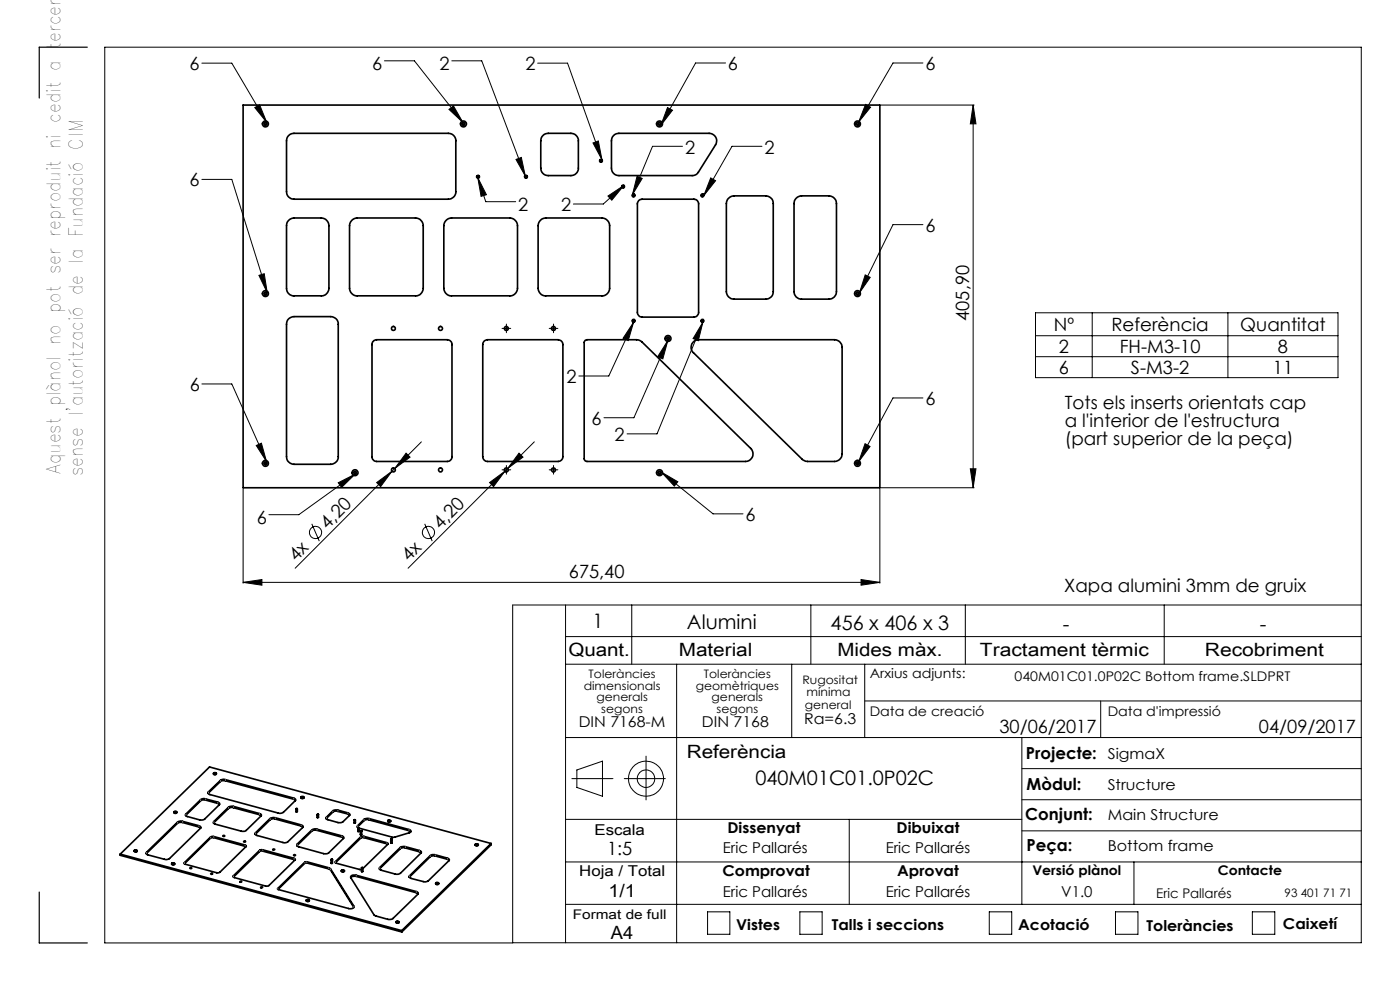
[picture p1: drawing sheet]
<svg xmlns="http://www.w3.org/2000/svg" width="297mm" height="210mm" viewBox="0 0 297 210" stroke-linecap="round" stroke-linejoin="round" font-family="sans-serif">
<g fill="none" stroke="#000" stroke-width=".21">
<path d="M22.2 10h266.6v190h-266.6zM42.8 13.4h6.4l7.4 12.6M81.6 12.9h6.3l10.3 13.1M95.8 12.9h6.4l9.2 24.5M114.1 13.4h6.3l7.3 20.5M153.9 13.4h-6.3l-7.4 13.2M195.8 13.4h-6.4l-7.3 12.5M42.8 38.1h6.4l7.5 24M54 22.8l1.1-.6 1.5 3.8zM56 26.3a.29 .29 0 0 1 .3-.3 .29 .29 0 0 1 .3 .3 .29 .29 0 0 1-.4 .3M95.2 23.2l1-.7 2 3.5zM98 26.3a.29 .29 0 0 1 .3-.3 .29 .29 0 0 1 .3 .3 .29 .29 0 0 1-.4 .3"/>
<path d="M101.4 37.7l1.8 3.6-1.1 .4zM101.4 37.7l1.6 5.1h6.4M109.5 33.8l1.1-.4 .8 4zM125.8 30.3l1.1-.4 .8 4zM132.4 39.3l-4.4 4h-6.4M135.1 37.4l1.1 .4-2 3.5zM139.6 26.3a.29 .29 0 0 1 .3-.3 .29 .29 0 0 1 .3 .3 .29 .29 0 0 1-.4 .3M141.6 22.8l1.1 .6-2.5 3.2zM144.8 31h-6.4l-4.2 10.3M150.8 37.7l1 .6-2.5 3.2zM161.6 31h-6.3l-6 10.5M181.6 26.3a.31 .31 0 0 1 .3-.3 .31 .31 0 0 1 .3 .3 .31 .31 0 0 1-.4 .3"/>
<path d="M183.6 22.1l1.1 .6-2.6 3.2zM186.9 22.3h19.8M206.4 22.3l.6 4h-1.2zM206.4 22.3v81.2M54.9 58.4l1.2-.3 .6 4zM129 41.6l3.4-2.3-2.6 3.2zM183.6 58.3l1 .5-2.3 3.4zM195.8 47.7h-6.4l-7.1 14.5M56 62.4a.29 .29 0 0 1 .3-.4 .29 .29 0 0 1 .3 .3 .29 .29 0 0 1-.4 .3M106.9 69.7h1M107.4 69.2v1M134.4 68.4l-1.1 3.8-1.1-.5z"/>
<path d="M134.4 68.4l-5.2 11.4h-6.4M141.4 71.9a.29 .29 0 0 1 .3-.4 .29 .29 0 0 1 .3 .3 .29 .29 0 0 1-.4 .3M141.7 72.2l-1.1 3.9-1.1-.4zM141.7 72.2l-7.2 16.4h-6.4M149.1 68.3l-1 4-1.1-.5zM149.1 68.3l-9.7 23.7h-6.4M181.6 62.4a.31 .31 0 0 1 .3-.4 .31 .31 0 0 1 .3 .3 .31 .31 0 0 1-.4 .3M219.7 66.3h64.1v13.8h-64.1zM219.7 71.2h64.1M219.7 75.7h64.1M231.7 66.3v13.8M260.5 66.3v13.8"/>
<path d="M42.8 81.4h6.4l7.4 16.5M54.4 94.5l1.1-.5 1.1 3.9zM56 98.3a.29 .29 0 0 1 .3-.3 .29 .29 0 0 1 .3 .3 .29 .29 0 0 1-.4 .3M83.1 100l-20.5 20.5M86.1 96.1l.9 .9-3.3 2.4zM89.4 93.7l-6.3 6.3M110.1 96.1l.8 .9-3.2 2.4zM113.3 93.7l-26.7 26.8M181.6 98.3a.31 .31 0 0 1 .3-.3 .31 .31 0 0 1 .3 .3 .31 .31 0 0 1-.4 .3M183.5 94.1l1.1 .6-2.4 3.2zM195.8 84.4h-6.4l-7.2 13.5M205.8 99.4h1.2l-.6 4.1z"/>
<path d="M51.6 103.7v20M66.1 111.1l1.6 3.7M71.8 102.4l3.6-1.8-2.9 2.8zM75 100.4a.29 .29 0 0 1 .3-.4 .29 .29 0 0 1 .3 .3 .29 .29 0 0 1-.4 .3M75.4 100.6l-12 8.6h-6.4M79.9 102.4l3.2-2.4-2.3 3.2zM90.1 111.1l1.6 3.7M103.9 102.4l3.2-2.4-2.4 3.2zM139.6 100.4a.29 .29 0 0 1 .3-.4 .29 .29 0 0 1 .3 .3 .29 .29 0 0 1-.4 .3M140.3 100.1l11 8.9h6.3M140.3 100.1l3.5 2.1-.7 .9zM186.7 103.7v20"/>
<path d="M186.9 103.5h19.8M51.6 123.5l4-.6v1.2zM51.6 123.5h135.1M120 128.3v71.7M120 135h168.8M134 128.3v12.6M172 128.3v12.6M182.7 122.9l4 .6-4 .6zM204.8 128.3v12.6M247 128.3v12.6M288.8 128.3h-180v71.7M120 140.9h168.8"/>
<path d="M120 156.4h168.8M143.5 140.9v59.1M168 140.9v15.5M183.4 140.9v15.5M183.4 148.7h105.4M216.8 156.4v35.4M233.5 148.7v7.7M37 172.5h.4zM82.4 174.3h.3zM120 173.8h96.8M121.3 165.2h8.7M122.4 163.3l5.4-1.8v7.4l-5.4-1.9z"/>
<path d="M132.4 165.2h8.7M137.1 160.4v9.3M180.2 173.8v18M216.8 176.2h72M216.8 169.6h72M216.8 163h72M28.7 180.6l.3 .1zM36.6 183.4h.3zM120 182.8h168.8M120 191.8h168.8M150.1 193.4h4.7v4.8h-4.7zM169.7 193.4h4.7v4.8h-4.7z"/>
<path d="M209.9 193.4h4.7v4.8h-4.7zM236.6 193.4h4.8v4.8h-4.8zM240.6 182.8v9M265.7 193.4h4.7v4.8h-4.7z"/>
<circle cx="66.9" cy="113" r="1.29"/>
<circle cx="90.9" cy="113" r="1.29"/>
<circle cx="45.6" cy="164.3" r=".13"/>
<circle cx="64.1" cy="169.3" r=".11"/>
<circle cx="101.1" cy="179.4" r=".12"/>
<circle cx="137" cy="165.2" r="1.87"/>
<circle cx="137" cy="165.2" r="3.7"/>
<circle cx="65.3" cy="191.2" r=".12"/>
<circle cx="72.7" cy="184.9" r=".12"/>
<circle cx="84.3" cy="195.8" r=".12"/>
<circle cx="92.7" cy="187.6" r=".12"/>
</g>
<path d="M18.5 10h-10.2v10.8M8.3 189.2v10.8h10.2" fill="none" stroke="#000" stroke-width=".25"/>
<g fill="none" stroke="#000" stroke-width=".21" stroke-dasharray="15.2 1.3 1.3 1.3">
<path d="M106.9 69.7h-.4M107.4 69.2v-.5M107.4 70.2v.4M107.9 69.7h.4M116.9 69.7h-.4M117.4 69.7h.5M117.4 69.7v-.5M117.4 69.7h-.5M117.4 69.7v.5M117.4 69.2v-.5M117.4 70.2v.4M117.9 69.7h.4"/>
<path d="M106.9 99.7h-.4M107.4 99.7h.5M107.4 99.7v-.5M107.4 99.7h-.5M107.4 99.7v.5M107.4 99.2v-.5M107.9 99.7h.4M116.9 99.7h-.4M117.4 99.7h.5M117.4 99.7v-.5M117.4 99.7h-.5M117.4 99.7v.5"/>
<path d="M117.4 99.2v-.5M117.9 99.7h.4M107.4 100.2v.4M117.4 100.2v.4"/>
</g>
<g fill="#000">
<path d="M54 22.8l1.1-.6 1.5 3.8zM183.6 22.1l1.1 .6-2.6 3.2zM183.5 94.1l1.1 .6-2.4 3.2zM54.4 94.5l1.1-.5 1.1 3.9zM150.8 37.7l1 .6-2.5 3.2zM135.1 37.4l1.1 .4-2 3.5zM149.1 68.3l-1 4-1.1-.5zM134.4 68.4l-1.1 3.8-1.1-.5zM125.8 30.3l1.1-.4 .8 4zM129 41.6l3.4-2.3-2.6 3.2zM141.7 72.2l-1.1 3.9-1.1-.4zM141.6 22.8l1.1 .6-2.5 3.2zM183.6 58.3l1 .5-2.3 3.4zM140.3 100.1l3.5 2.1-.7 .9zM54.9 58.4l1.2-.3 .6 4zM101.4 37.7l1.8 3.6-1.1 .4zM109.5 33.8l1.1-.4 .8 4zM95.2 23.2l1-.7 2 3.5zM71.8 102.4l3.6-1.8-2.9 2.8z"/>
<path d="M206.4 22.3l.6 4h-1.2zM205.8 99.4h1.2l-.6 4.1z"/>
<path d="M86.1 96.1l-2.4 3.3 3.3-2.4zM79.9 102.4l.9 .8 2.3-3.2z"/>
<path d="M110.1 96.1l-2.4 3.3 3.2-2.4zM103.9 102.4l.8 .8 2.4-3.2z"/>
<path d="M182.7 122.9l4 .6-4 .6zM51.6 123.5l4-.6v1.2z"/>
</g>
<g fill="none" stroke="#000" stroke-width=".35">
<path d="M51.6 22.3h135.1v81.2h-135.1zM61.2 28.7l.6-.3 .6-.1h32.7a1.57 1.57 0 0 1 1.6 1.6v10.8a1.57 1.57 0 0 1-1.6 1.6h-32.7a1.57 1.57 0 0 1-1.6-1.6v-10.8l.1-.6zM115.2 28.7l.5-.3 .6-.1h4.8a1.57 1.57 0 0 1 1.6 1.6v5.8a1.57 1.57 0 0 1-1.6 1.5h-4.8a1.57 1.57 0 0 1-1.6-1.5v-5.8l.1-.6zM130.2 28.7l.5-.3 .6-.1h19.1a1.59 1.59 0 0 1 1.4 2.4l-3.6 5.8a1.44 1.44 0 0 1-1.4 .7h-15.5a1.57 1.57 0 0 1-1.6-1.5v-5.8l.1-.6zM61.2 46.7l.6-.3 .6-.2h5.8a1.69 1.69 0 0 1 1.6 1.7v13.3a1.63 1.63 0 0 1-1.6 1.6h-5.8a1.57 1.57 0 0 1-1.6-1.6v-13.3l.1-.7zM74.6 46.7l.5-.3 .7-.2h12.4a1.69 1.69 0 0 1 1.6 1.7v13.3a1.63 1.63 0 0 1-1.6 1.6h-12.4a1.63 1.63 0 0 1-1.6-1.6v-13.3l.1-.7zM94.7 46.7l.4-.3 .7-.2h12.4a1.69 1.69 0 0 1 1.6 1.7v13.3a1.63 1.63 0 0 1-1.6 1.6h-12.4a1.63 1.63 0 0 1-1.6-1.6v-13.3l.1-.7zM114.7 46.7l.4-.3 .7-.2h11.9a1.69 1.69 0 0 1 1.6 1.7v13.3a1.63 1.63 0 0 1-1.6 1.6h-11.9a1.63 1.63 0 0 1-1.6-1.6v-13.3l.1-.7zM135.5 42.5l.7-.2h11a.96 .96 0 0 1 1 .9v23a1.02 1.02 0 0 1-1 1.1h-11a1.02 1.02 0 0 1-1-1.1v-23.1zM154.4 42.3l.7-.6 .6-.2h6.8a1.63 1.63 0 0 1 1.5 1.7v18.7a1.57 1.57 0 0 1-1.5 1.6h-6.8a1.63 1.63 0 0 1-1.6-1.6v-18.7zM168.9 42l.5-.3 .6-.2h5.9a1.63 1.63 0 0 1 1.5 1.7v18.7a1.57 1.57 0 0 1-1.5 1.6h-5.9a1.57 1.57 0 0 1-1.5-1.6v-18.7l.1-.7zM61.2 67.6l1.2-.4h7.8a1.57 1.57 0 0 1 1.6 1.6v28.1a1.63 1.63 0 0 1-1.6 1.6h-7.8a1.63 1.63 0 0 1-1.6-1.6v-28.1l.1-.7z"/>
<path d="M79.2 72.4l.7-.3h15a1.02 1.02 0 0 1 1 1v23.8a1.02 1.02 0 0 1-1 1h-15a1.02 1.02 0 0 1-1-1v-24zM102.7 72.4l.7-.3h15a1.02 1.02 0 0 1 1 1v23.8a1.02 1.02 0 0 1-1 1h-15a1.02 1.02 0 0 1-1-1v-23.8zM124.1 72.2l.4-.1h10.5l1.1 .3 23.2 22.7a1.6 1.6 0 0 1 .3 1.8 1.6 1.6 0 0 1-1.4 1h-33.7a.6 .6 0 0 1-.6-.6v-24.7zM147 72.6l.5-.4 .7-.1h28.9a1.63 1.63 0 0 1 1.5 1.6v22.6a1.63 1.63 0 0 1-1.5 1.6h-5.8l-1-.4-23.4-22.9a1.65 1.65 0 0 1 .1-2zM36.9 172.3a.3 .3 0 0 0 .3 .2 .3 .3 0 0 0 .3-.2M37 172.1a.28 .28 0 0 1 .3-.1 .28 .28 0 0 1 .2 .3l-.1 .1a.25 .25 0 0 1-.3 0 .25 .25 0 0 1-.1-.3zM37.1 172.2l.2 .1zM39.4 172.7l3.3-3.2 .6-.1 2.9 .7a.37 .37 0 0 1 .3 .2 .37 .37 0 0 1 0 .4l-3.3 3.2h-.7l-2.7-.7a.33 .33 0 0 1-.4-.1 .33 .33 0 0 1 0-.4zM42.6 175.6l-4-1.2-.7 .1-6.9 6.6M44.2 168.3l2.6-2.6 .9-.1 14.6 3.9 .4 .3M44.2 168l2.6-2.5 .7-.2 14.8 4a.34 .34 0 0 1 .4 .2 .34 .34 0 0 1-.1 .4l-2.5 2.4-.8 .2-14.7-4a.37 .37 0 0 1-.4-.1 .37 .37 0 0 1 0-.4zM45.3 164a.3 .3 0 0 0 .3 .4 .3 .3 0 0 0 .3-.4"/>
<path d="M45.3 164l.1-.1a.25 .25 0 0 1 .3 0 .25 .25 0 0 1 .1 .3 .28 .28 0 0 1-.3 0 .28 .28 0 0 1-.2-.2zM45.4 174.3l3.4-3.2 .6-.1 5.6 1.6a.32 .32 0 0 1 .4 .1 .32 .32 0 0 1 0 .4l-3.2 3.1-.4 .1h-.5l-5.6-1.5a.34 .34 0 0 1-.4-.1 .34 .34 0 0 1 .1-.4zM45.5 164l.2 .1zM46.6 170.6l-3.1-.9h-.8l-3.3 3.3M47.3 177.3h.4l-.3 .1zM52.2 179.6l-6.9-1.9h-.4l-5.8 5.5M54.2 176.7l3.1-3.1 .6-.2 6 1.6a.35 .35 0 0 1 .3 .1 .35 .35 0 0 1 0 .4l-3.1 3-.6 .3-6-1.6a.37 .37 0 0 1-.3-.1 .37 .37 0 0 1 0-.4zM55.4 173.1l-.4-.3-5.9-1.5-.6 .1-3.2 3.2M62.8 171.6v.6h.3v-.6M62.8 171.5h.2M62.8 171.5h.2zM62.8 171.5h.1"/>
<path d="M63 171.5h.1M63 179.1l3.1-3 .7-.3 5.7 1.5a.37 .37 0 0 1 .3 .2 .37 .37 0 0 1 0 .4l-3.1 3-.4 .2h-.6l-5.3-1.5a.35 .35 0 0 1-.4-.1 .35 .35 0 0 1 0-.4zM63.9 169.1a.32 .32 0 0 0 .3 .3 .32 .32 0 0 0 .3-.3M63.9 169h.1a.25 .25 0 0 1 .3-.1 .25 .25 0 0 1 .1 .3 .3 .3 0 0 1-.3 .1 .3 .3 0 0 1-.2-.3zM64.1 169l.2 .1h-.2zM64.2 175.5l-.2-.2-6.1-1.6-.6 .2-3.1 3.1M67.3 172.8v.7l.3-.1v-.6M67.3 172.7l.2 .1zM67.3 172.7v.2h.3l-.1-.2M69.2 173.4l1.7-1.6h.7l2.2 .6a.34 .34 0 0 1 .4 .2 .34 .34 0 0 1-.1 .4l-1.3 1.3-.5 .2-2.9-.7-.2-.2zM72.9 177.8l-5.7-1.7h-.6l-.5 .2-3.1 3.1M74.2 172.9l-.4-.2-2.6-.7-.5 .2-1.5 1.5"/>
<path d="M75.1 173.9v.7l.3-.1v-.6M75.2 173.9l-.1 .1h.3l-.1-.1M75.8 175.5l1.5-1.5 .7-.2 8.9 2.4 .2 .3M75.9 175.8l.1 .6 .2-.1v-.5M76 175.7v.2l.1-.2M76 175.7h.2zM76.4 176.3l.1 .8h.2v-.8M76.5 176.2l.1 .2 .1-.1v-.1M76.5 176.2l.2 .1zM77.3 173.7l1-.1 8.4 2.4a.36 .36 0 0 1 .5 .3 .36 .36 0 0 1-.4 .4l-3.4 .9-7.2-1.9a.32 .32 0 0 1-.4-.2 .32 .32 0 0 1 .1-.4zM82.3 179.1v-.2l-.2-.2-4.9-1.3h-.5l-5.6 5.4v.2l.3 .1 4.9 1.4 .4-.1M82.3 179.1l-5.2-1.4h-.4l-5.5 5.3"/>
<path d="M82.3 174.1a.3 .3 0 0 0 .3 .3 .3 .3 0 0 0 .3-.3M82.3 179.1l-5.3 5.1M82.3 174h.1a.26 .26 0 0 1 .3-.1 .26 .26 0 0 1 .1 .3 .27 .27 0 0 1-.3 .1 .27 .27 0 0 1-.2-.3zM82.9 178l.1 .8h.2v-.8M82.9 178h.3M82.9 178h.2zM83 178h-.1M83.1 178h.1M100.8 179.1a.32 .32 0 0 0 .3 .3 .32 .32 0 0 0 .4-.3M100.9 179.1h.5a.28 .28 0 0 1-.3 .2 .28 .28 0 0 1-.2-.2zM101 179.1h.3zM104.2 178.9l-59.8-16.2-18.9 18.5"/>
<path d="M104.2 178.9l-19 18.5M104.2 178.9v.3l-19 18.5M25.5 181.2l59.7 16.2M25.5 181.2v.2l59.7 16.3M28.5 180.4a.32 .32 0 0 0 .3 .3 .32 .32 0 0 0 .3-.3M28.5 180.4l.1-.1a.25 .25 0 0 1 .3-.1 .25 .25 0 0 1 .1 .4 .3 .3 0 0 1-.3 0 .3 .3 0 0 1-.2-.2zM28.7 180.4h.2zM31.1 180.8l6.8-6.5 .6-.1 3.7 .9a.34 .34 0 0 1 .3 .2 .34 .34 0 0 1 0 .4l-6.7 6.5-.6 .1-3.8-.9a.37 .37 0 0 1-.3-.2 .37 .37 0 0 1 0-.4zM36.4 183.2a.32 .32 0 0 0 .3 .3 .32 .32 0 0 0 .3-.3M36.4 183.1l.1-.1a.28 .28 0 0 1 .3 0 .28 .28 0 0 1 .2 .3h-.1a.28 .28 0 0 1-.3 .1 .28 .28 0 0 1-.2-.3zM39.1 183l5.8-5.6h.4l6.7 1.8 .2 .2-5.8 5.7h-.4l-6.7-1.8zM40.3 184.1h.3l.1 .1h-.3z"/>
<path d="M44.7 185.3l.4 .1-.2 .1zM49.5 185.8l5.8-5.5h.4l6.7 1.8 .3 .2-5.9 5.7h-.5l-6.6-1.8zM50.9 187h.4l-.3 .1zM58.9 188.5l5.8-5.7h.4l4.9 1.4 5.1 8a.72 .72 0 0 1-1.2 .5l-14.8-4zM59 188.7l5.7-5.6 .4-.1 4.9 1.4 5.1 8.1M62.3 181.4l.4-.1a.2 .2 0 0 1-.2 .2 .2 .2 0 0 1-.2-.1zM62.6 182.4l-7-1.9h-.4l-5.7 5.5M65 191a.32 .32 0 0 0 .3 .3 .32 .32 0 0 0 .3-.3M65 190.9l.1-.1a.28 .28 0 0 1 .3 0 .28 .28 0 0 1 .2 .2l-.3 .1zM70.2 182.3l.1 .9 .2-.1v-.8M70.3 182.3h.2zM70.3 182.3l-.1 .1h.3l-.1-.1"/>
<path d="M72.4 184.7a.32 .32 0 0 0 .3 .3 .32 .32 0 0 0 .4-.3M72.5 184.6h.5a.27 .27 0 0 1-.3 .2 .27 .27 0 0 1-.2-.2zM72.6 184.7h.2zM74.4 186.2l.6-.3h.6l12.7 3.5 .4 .2M74.4 185.9a1.1 1.1 0 0 1 1.2-.2l12.7 3.4a.37 .37 0 0 1 .4 .2 .37 .37 0 0 1 0 .4l-5.4 5.2-1 .1-2.6-.7-.4-.2-4.9-7.9zM76.7 184.1l.1 .8h.2v-.8M76.7 184l.2 .1zM76.8 184v.2l.2-.1M76.9 184l.1 .1M80.5 184.1l4.5-4.4 .8-.1 3.2 .8a.34 .34 0 0 1 .3 .2 .34 .34 0 0 1 0 .4l-4.4 4.2-.3 .2h-.6l-3.1-.8-.4-.2zM84 195.5a.32 .32 0 0 0 .3 .3 .32 .32 0 0 0 .4-.3M84.1 195.5l.4-.1 .2 .2-.1 .1a.28 .28 0 0 1-.4 0 .28 .28 0 0 1-.1-.2z"/>
<path d="M84.2 195.5l.3 .1zM85.2 197.4v.3M86.8 185.8l4.5-4.4 .9-.1 2.7 .7a.34 .34 0 0 1 .4 .2 .34 .34 0 0 1-.1 .4l-4.5 4.4-.6 .1-2.9-.8-.4-.2zM89.4 180.9l-3.7-1.1-.6 .1-4.6 4.5M92.4 187.4a.32 .32 0 0 0 .3 .2 .32 .32 0 0 0 .4-.2M92.5 187.2a.3 .3 0 0 1 .3 0 .3 .3 0 0 1 .2 .2v.1a.25 .25 0 0 1-.4 0 .25 .25 0 0 1-.1-.3zM92.6 187.3l.3 .1zM95.3 182.5l-.4-.2-2.6-.7-1 .1-4.5 4.4"/>
<circle cx="56.3" cy="26.3" r=".63"/>
<circle cx="56.3" cy="26.3" r=".25"/>
<circle cx="98.3" cy="26.3" r=".25"/>
<circle cx="98.3" cy="26.3" r=".63"/>
<circle cx="101.4" cy="37.5" r=".3"/>
<circle cx="101.4" cy="37.5" r=".2"/>
<circle cx="111.6" cy="37.5" r=".2"/>
<circle cx="111.6" cy="37.5" r=".3"/>
<circle cx="127.5" cy="34.1" r=".21"/>
<circle cx="127.5" cy="34.1" r=".3"/>
<circle cx="132.2" cy="39.6" r=".3"/>
<circle cx="132.2" cy="39.6" r=".2"/>
<circle cx="139.9" cy="26.3" r=".63"/>
<circle cx="139.9" cy="26.3" r=".25"/>
<circle cx="181.9" cy="26.3" r=".62"/>
<circle cx="181.9" cy="26.3" r=".25"/>
<circle cx="134.4" cy="41.5" r=".2"/>
<circle cx="134.4" cy="41.4" r=".3"/>
<circle cx="149" cy="41.5" r=".2"/>
<circle cx="149" cy="41.4" r=".3"/>
<circle cx="56.3" cy="62.3" r=".63"/>
<circle cx="56.3" cy="62.3" r=".25"/>
<circle cx="83.5" cy="69.7" r=".42"/>
<circle cx="93.4" cy="69.7" r=".42"/>
<circle cx="107.4" cy="69.7" r=".42"/>
<circle cx="117.4" cy="69.7" r=".41"/>
<circle cx="134.4" cy="68.1" r=".2"/>
<circle cx="134.4" cy="68" r=".3"/>
<circle cx="141.7" cy="71.8" r=".63"/>
<circle cx="141.7" cy="71.8" r=".25"/>
<circle cx="149" cy="68.1" r=".2"/>
<circle cx="149" cy="68" r=".3"/>
<circle cx="181.9" cy="62.3" r=".62"/>
<circle cx="181.9" cy="62.3" r=".25"/>
<circle cx="56.3" cy="98.3" r=".63"/>
<circle cx="56.3" cy="98.3" r=".25"/>
<circle cx="83.5" cy="99.7" r=".41"/>
<circle cx="93.4" cy="99.7" r=".41"/>
<circle cx="107.4" cy="99.7" r=".43"/>
<circle cx="117.4" cy="99.7" r=".42"/>
<circle cx="181.9" cy="98.3" r=".62"/>
<circle cx="181.9" cy="98.3" r=".25"/>
<circle cx="75.3" cy="100.3" r=".25"/>
<circle cx="75.3" cy="100.3" r=".63"/>
<circle cx="139.9" cy="100.3" r=".63"/>
<circle cx="139.9" cy="100.3" r=".25"/>
<circle cx="51.9" cy="178.5" r=".17"/>
<circle cx="75.3" cy="173.9" r=".08"/>
<circle cx="82.6" cy="174.1" r=".11"/>
<circle cx="36.8" cy="183.2" r=".1"/>
<circle cx="55.5" cy="188.3" r=".17"/>
<circle cx="58.1" cy="180.2" r=".17"/>
<circle cx="65.3" cy="191" r=".1"/>
</g>
<g fill="none" stroke="#808080" stroke-width=".21" stroke-dasharray="6.3 1.3 1.3 1.3 1.3 1.3">
<path d="M37.7 174.6v-.2M38.8 174.2v.2M39.4 172.7v.2M42.2 175.4v-.2M42.6 169.8v-.2M43.6 169.5v.2M44.2 168v.2M44.7 177.8v-.2M45.4 177.4v.3M45.4 174.3v.2M46.2 170.4v-.2M46.7 165.8v-.3"/>
<path d="M47.8 165.4v.2M48.5 171.5v-.3M49.6 171.1v.2M52 179.5v-.3M54.2 176.7v.2M55 172.8v-.2M57.3 173.9v-.3M58.4 173.5v.2M62.3 169.5v-.2M63.1 179.1v.2M63.9 175.2v-.2M66.2 176.3v-.3"/>
<path d="M67.2 175.9v.2M69.3 173.3v.3M70.6 172.2v-.2M71.7 171.8v.3M72.5 177.5v-.2M73.8 172.6v-.2M75.9 175.1v.3M76.5 177.7v-.2M77.2 177.4v.2M77.2 174v-.2M78.3 173.6v.3M82.1 179v-.3"/>
<path d="M84.9 180v-.2M86 179.6v.2M86.8 176.2v-.3M31.1 180.8v.2M39.1 183v.2M49.5 185.8v.2M55.1 180.6v-.2M55.8 180.3v.2M58.9 188.5v.1M62.4 182.3v-.2M64.7 183.1v-.2M65.1 182.8v.2"/>
<path d="M69.8 184.3v-.2M70.1 184.3v.2M71.2 182.8v.2M75.1 192.4v-.2M75.6 185.7v.2M80.6 184v.3M86.9 185.8v.2M88.3 189.3v-.2M89 180.6v-.2M91.3 181.7v-.2M92.3 181.3v.2M94.9 182.2v-.2"/>
</g>
<g font-size="4.2">
<text x="125.7" y="133.2">1</text>
<text x="145.7" y="133.3">Alumini</text>
<text x="176.2" y="133.6">456 x 406 x 3</text>
<text x="225.5" y="133.9">-</text>
<text x="267.3" y="133.9">-</text>
<text x="160.3" y="166.6">040M01C01.0P02C</text>
</g>
<g font-size="4">
<text x="12.8" y="100.5" transform="rotate(-90 12.8 100.5)">Aquest plànol no pot ser reproduit ni cedit a tercers</text>
<text x="17.6" y="101" transform="rotate(-90 17.6 101)">sense l'autorització de la Fundació CIM</text>
</g>
<g font-size="3.9">
<text x="40.2" y="14.9">6</text>
<text x="78.9" y="14.9">6</text>
<text x="93.2" y="14.9">2</text>
<text x="111.4" y="14.9">2</text>
<text x="154.4" y="14.9">6</text>
<text x="196.3" y="14.9">6</text>
<text x="145.3" y="32.6">2</text>
<text x="162.2" y="32.6">2</text>
<text x="40.2" y="39.5">6</text>
<text x="109.9" y="44.7">2</text>
<text x="119" y="44.7">2</text>
<text x="196.3" y="49.2">6</text>
<text x="205.6" y="68.1" transform="rotate(-90 205.6 68.1)">405,90</text>
<text x="223.6" y="70.2">Nº</text>
<text x="235.8" y="70.2">Referència</text>
<text x="263.1" y="70.2">Quantitat</text>
<text x="224.6" y="74.9">2</text>
<text x="237.5" y="74.9">FH-M3-10</text>
<text x="271.1" y="74.9">8</text>
<text x="40.2" y="82.9">6</text>
<text x="120.2" y="81.2">2</text>
<text x="224.6" y="79.3">6</text>
<text x="239.9" y="79.3">S-M3-2</text>
<text x="270" y="79.3">11</text>
<text x="196.3" y="86">6</text>
<text x="225.9" y="86.7">Tots els inserts orientats cap</text>
<text x="125.5" y="90.1">6</text>
<text x="130.4" y="93.5">2</text>
<text x="225.9" y="90.6">a l'interior de l'estructura</text>
<text x="225.9" y="94.4">(part superior de la peça)</text>
<text x="54.5" y="111.2">6</text>
<text x="69.5" y="112.5" transform="rotate(-45 69.5 112.5)">4,20</text>
<text x="93.5" y="112.5" transform="rotate(-45 93.5 112.5)">4,20</text>
<text x="158.2" y="110.6">6</text>
<text x="62.8" y="119.2" transform="rotate(-45 62.8 119.2)">4x</text>
<text x="86.8" y="119.2" transform="rotate(-45 86.8 119.2)">4x</text>
<text x="120.7" y="122.7">675,40</text>
<text x="225.8" y="125.6">Xapa alumini 3mm de gruix</text>
<text x="120.6" y="139.2">Quant.</text>
<text x="144" y="139.2">Material</text>
<text x="177.7" y="139.2">Mides màx.</text>
<text x="207.9" y="139.2">Tractament tèrmic</text>
<text x="255.6" y="139.2">Recobriment</text>
<text x="212" y="155.5">30/06/2017</text>
<text x="267.1" y="155.5">04/09/2017</text>
<text x="145.7" y="160.7">Referència</text>
<text x="128.8" y="181.4">1:5</text>
<text x="129.1" y="190.3">1/1</text>
<text x="129.6" y="199.1">A4</text>
</g>
<g font-size="3.5">
<text x="217.6" y="161">Projecte:</text>
<text x="217.7" y="167.6">Mòdul:</text>
<text x="217.5" y="174">Conjunt:</text>
<text x="217.7" y="180.6">Peça:</text>
</g>
<g font-size="3.2">
<text x="122.8" y="154.3">DIN 7168-M</text>
<text x="148.9" y="154.3">DIN 7168</text>
<text x="170.6" y="153.5">Ra=6.3</text>
<text x="235" y="161">SigmaX</text>
<text x="235" y="167.6">Structure</text>
<text x="235" y="174">Main Structure</text>
<text x="126.1" y="177.1">Escala</text>
<text x="154.3" y="176.7">Dissenyat</text>
<text x="190.2" y="176.7">Dibuixat</text>
<text x="122.9" y="185.9">Hoja / Total</text>
<text x="153.3" y="185.9">Comprovat</text>
<text x="153.4" y="181">Eric Pallarés</text>
<text x="187.9" y="181">Eric Pallarés</text>
<text x="190.3" y="185.9">Aprovat</text>
<text x="235" y="180.6">Bottom frame</text>
<text x="153.4" y="190.3">Eric Pallarés</text>
<text x="187.9" y="190.3">Eric Pallarés</text>
<text x="225.1" y="190.3">V1.0</text>
<text x="156.2" y="197.3">Vistes</text>
<text x="176.4" y="197.3">Talls i seccions</text>
<text x="216" y="197.3">Acotació</text>
<text x="243.2" y="197.4">Toleràncies</text>
<text x="272.2" y="197">Caixetí</text>
</g>
<g font-size="2.8">
<text x="184.5" y="143.8">Arxius adjunts:</text>
<text x="215.2" y="144.4">040M01C01.0P02C Bottom frame.SLDPRT</text>
<text x="184.5" y="151.9">Data de creació</text>
<text x="235" y="151.9">Data d'impressió</text>
<text x="219" y="185.6">Versió plànol</text>
<text x="258.3" y="185.6">Contacte</text>
<text x="245.3" y="190.5">Eric Pallarés</text>
<text x="121.5" y="194.9">Format de full</text>
</g>
<g font-size="2.5">
<text x="124.9" y="143.8">Toleràncies</text>
<text x="149.3" y="143.8">Toleràncies</text>
<text x="123.8" y="146.3">dimensionals</text>
<text x="126.5" y="148.8">generals</text>
<text x="147.6" y="146.3">geomètriques</text>
<text x="151" y="148.8">generals</text>
<text x="170.2" y="145.2">Rugositat</text>
<text x="171.1" y="147.7">mínima</text>
<text x="127.6" y="151.3">segons</text>
<text x="152" y="151.3">segons</text>
<text x="170.8" y="150.4">general</text>
<text x="272.5" y="190.3">93 401 71 71</text>
</g>
</svg>
